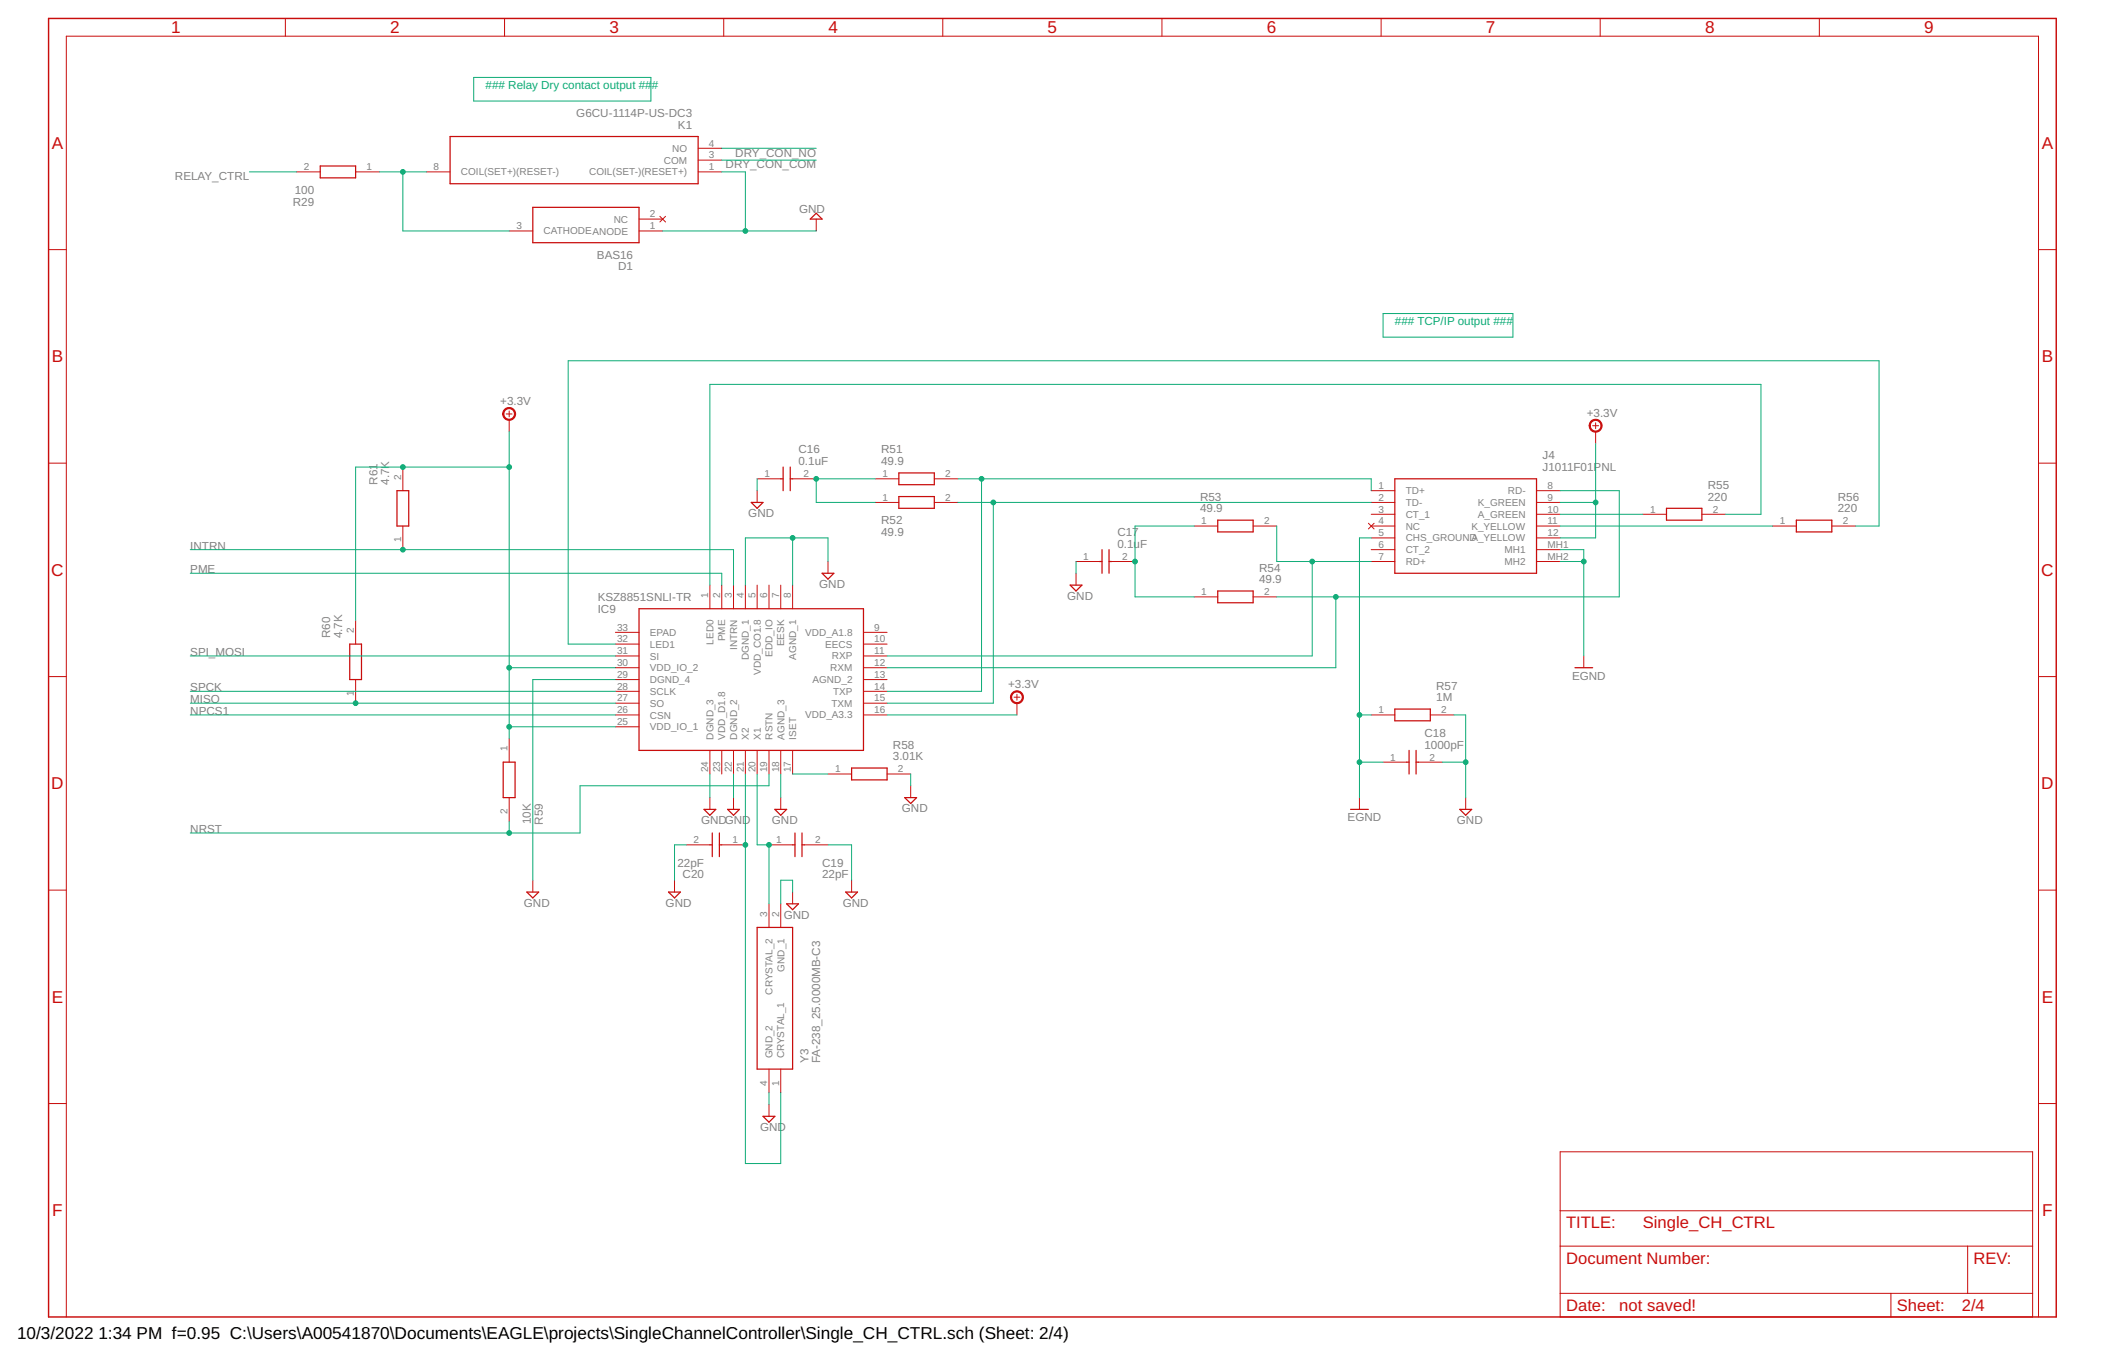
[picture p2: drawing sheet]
<svg xmlns="http://www.w3.org/2000/svg" width="432mm" height="279mm" viewBox="0 0 432 279" stroke-linecap="round" stroke-linejoin="round" font-family="sans-serif">
<g fill="none" stroke="#c90d0c" stroke-width=".25">
<path d="M65.7 34.1h7.3v2.4h-7.3zM92.4 28h50.9v9.7h-50.9zM109.3 42.6h21.8v7.2h-21.8zM166.3 45l1.2-1.2 1.2 1.2zM160.2 98.3h.5M160.7 95.9v4.8M162.2 98.3h.5M162.2 95.9v4.8M184.5 97.1h7.2v2.4h-7.2zM286.3 98.3h29v19.4h-29zM81.5 100.7h2.4v7.3h-2.4zM154.2 103.1h2.4l-1.2 1.3z"/>
<path d="M168.7 117.7h2.4l-1.2 1.2zM184.5 101.9h7.2v2.5h-7.2zM225.7 115.3h.5M226.2 112.8v4.9M227.6 112.8v4.9M227.6 115.3h.5M249.9 106.8h7.3v2.4h-7.3zM342 104.4h7.3v2.4h-7.3zM368.7 106.8h7.2v2.4h-7.2zM71.8 132.2h2.4v7.3h-2.4zM131.1 125h46.1v29.1h-46.1zM219.6 120.1h2.4l-1.2 1.2z"/>
<path d="M249.9 121.3h7.3v2.4h-7.3zM323.2 137.1h3.7M103.3 156.5h2.4v7.2h-2.4zM174.8 157.7h7.3v2.4h-7.3zM286.3 145.6h7.2v2.4h-7.2zM288.7 156.5h.5M289.2 154.1v4.8M290.6 154.1v4.8M290.6 156.5h.5M144.5 166.2h2.4l-1.2 1.2zM145.7 173.4h.5M146.2 171v4.9"/>
<path d="M147.6 173.4h.5M147.6 171v4.9M149.3 166.2h2.4l-1.2 1.2zM159 166.2h2.4l-1.2 1.2zM162.7 173.4h.5M163.2 171v4.9M164.6 171v4.9M164.6 173.4h.5M185.7 163.7h2.4l-1.2 1.3zM277.2 166.2h3.6M299.6 166.2h2.4l-1.2 1.2zM108.1 183.1h2.5l-1.3 1.2z"/>
<path d="M137.2 183.1h2.4l-1.2 1.2zM155.4 190.4h7.3v29.1h-7.3zM161.4 185.5h2.5l-1.2 1.3zM173.6 183.1h2.4l-1.2 1.2zM156.6 229.2h2.4l-1.2 1.2z"/>
</g>
<g fill="none" stroke="#c90d0c" stroke-width=".21">
<path d="M58.6 3.8v3.6M103.5 3.8v3.6M148.5 3.8v3.6M193.5 3.8v3.6M238.5 3.8v3.6M283.4 3.8v3.6M328.4 3.8v3.6M373.4 3.8v3.6M60.9 35.3h4.8M73 35.3h4.8M87.5 35.3h4.9M143.3 35.3h4.8"/>
<path d="M143.3 32.9h4.8M143.3 30.4h4.8M10 51.2h3.6M104.5 47.4h4.8M131.1 47.4h4.9M131.1 45h4.9M135.4 44.4l1.2 1.2M136.6 44.4l-1.2 1.2M167.5 45v2.4M418.4 51.2h3.6M10 95.1h3.6M82.7 95.9v4.8"/>
<path d="M103.9 85h1.2M104.5 84.4v1.2M104.5 86.2v2.4M155.4 98.3h4.8M162.7 98.3h4.8M179.6 98.3h4.9M191.7 98.3h4.9M326.9 87.4h1.2M327.5 86.8v1.2M327.5 88.6v2.4M418.4 95.1h3.6M82.7 108v4.8"/>
<path d="M155.4 100.7v2.4M169.9 115.3v2.4M179.6 103.1h4.9M191.7 103.1h4.9M220.8 115.3h4.9M220.8 117.7v2.4M228.1 115.3h4.8M245.1 108h4.8M257.2 108h4.8M280.8 107.4l1.2 1.2M281.4 100.7h4.9M281.4 103.1h4.9"/>
<path d="M281.4 105.6h4.9M281.4 108h4.9M281.4 110.4h4.9M281.4 112.8h4.9M281.4 115.3h4.9M282 107.4l-1.2 1.2M315.3 100.7h4.9M315.3 103.1h4.9M315.3 105.6h4.9M315.3 108h4.9M315.3 110.4h4.9M315.3 112.8h4.9"/>
<path d="M315.3 115.3h4.9M337.2 105.6h4.8M349.3 105.6h4.8M363.8 108h4.9M375.9 108h4.9M10 138.9h3.6M73 127.4v4.8M73 139.5v4.9M126.3 129.8h4.8M126.3 132.2h4.8M126.3 134.7h4.8M126.3 137.1h4.8"/>
<path d="M126.3 139.5h4.8M145.7 120.1v4.9M148.1 120.1v4.9M150.5 120.1v4.9M153 120.1v4.9M155.4 120.1v4.9M157.8 120.1v4.9M160.2 120.1v4.9M162.7 120.1v4.9M177.2 129.8h4.9M177.2 132.2h4.9M177.2 134.7h4.9"/>
<path d="M177.2 137.1h4.9M177.2 139.5h4.9M245.1 122.5h4.8M257.2 122.5h4.8M325 134.7v2.4M418.4 138.9h3.6M104.5 151.6v4.9M126.3 141.9h4.8M126.3 144.4h4.8M126.3 146.8h4.8M126.3 149.2h4.8M145.7 154.1v4.8"/>
<path d="M148.1 154.1v4.8M150.5 154.1v4.8M153 154.1v4.8M155.4 154.1v4.8M157.8 154.1v4.8M160.2 154.1v4.8M162.7 154.1v4.8M169.9 158.9h4.9M177.2 141.9h4.9M177.2 144.4h4.9M177.2 146.8h4.9M182.1 158.9h4.8"/>
<path d="M208.1 143.1h1.2M208.7 142.5v1.2M208.7 144.4v2.4M281.4 146.8h4.9M283.8 156.5h4.9M291.1 156.5h4.9M293.5 146.8h4.9M104.5 163.7v4.9M140.8 173.4h4.9M145.7 163.7v2.5M148.1 173.4h4.9M150.5 163.7v2.5"/>
<path d="M157.8 173.4h4.9M160.2 163.7v2.5M165.1 173.4h4.8M186.9 161.3v2.4M279 163.7v2.5M300.8 163.7v2.5M10 182.7h3.6M109.3 180.7v2.4M138.4 180.7v2.4M157.8 185.5v4.9M160.2 185.5v4.9M162.7 183.1v2.4"/>
<path d="M174.8 180.7v2.4M418.4 182.7h3.6M157.8 219.5v4.8M160.2 219.5v4.8M10 226.5h3.6M157.8 226.8v2.4M320.2 236.5h97v33.9h-97zM418.4 226.5h3.6M320.2 255.8h97M320.2 248.6h97M403.8 255.8v9.7M13.6 270.4v-263h404.8v263"/>
<path d="M320.2 265.5h97M388.1 265.5v4.9"/>
</g>
<g fill="#c90d0c" stroke="#c90d0c" stroke-width=".21">
<path d="M326.5 86.4a1.34 1.34 0 0 1 2.1 .3 1.34 1.34 0 0 1-.8 2 1.34 1.34 0 0 1-1.7-1.3h.3a1.09 1.09 0 0 1 1.5-1 1.09 1.09 0 0 1 .3 1.8 1.09 1.09 0 0 1-1.8-.5v-.3h-.3z" fill-rule="evenodd"/>
<path d="M207.8 142.2a1.33 1.33 0 0 1 2.1 .3 1.33 1.33 0 0 1-.9 1.9 1.33 1.33 0 0 1-1.6-1.3h.2a1.1 1.1 0 0 1 1.6-.9 1.1 1.1 0 0 1 .2 1.9 1.1 1.1 0 0 1-1.8-.7v-.3h-.2z" fill-rule="evenodd"/>
<path d="M103.5 84a1.33 1.33 0 0 1 2.1 .3 1.33 1.33 0 0 1-.7 1.9 1.33 1.33 0 0 1-1.7-1.2h.2a1.09 1.09 0 0 1 1.5-1 1.09 1.09 0 0 1 .3 1.8 1.09 1.09 0 0 1-1.8-.5v-.3h-.2z" fill-rule="evenodd"/>
</g>
<path d="M10 3.8h412v266.6h-412z" fill="none" stroke="#c90d0c" stroke-width=".3"/>
<g fill="none" stroke="#0dab76" stroke-width=".21">
<path d="M97.2 15.9h36.4v4.8h-36.4zM51.2 35.3h9.7M77.8 35.3h9.7M82.7 35.3v12.1h21.8M148.1 35.3h4.9v12.1M148.1 32.9h19.4M148.1 30.4h19.4M136 47.4h31.5M283.8 64.4h26.7v4.8h-26.7zM104.5 88.6v63M104.5 95.9h-31.5v31.5M155.4 98.3v2.4"/>
<path d="M179.6 98.3h-12.1v4.8h12.1M196.6 98.3h84.8v2.4M201.4 98.3v43.6h-19.3M327.5 91v19.4h-7.3M39.1 112.8h111.4v7.3M39.1 117.7h109v2.4M162.7 110.4v9.7M169.9 115.3v-4.9h-16.9v9.7M196.6 103.1h84.8M203.9 103.1v41.3h-21.8M220.8 115.3v2.4M245.1 108h-12.2v14.5h12.2"/>
<path d="M262 108v7.3h19.4M269.3 115.3v19.4h-87.2M281.4 110.4h-2.4v53.3M320.2 112.8h4.8v21.9M320.2 115.3h4.8M320.2 103.1h7.3M320.2 108h43.6M320.2 100.7h12.1v21.8h-70.3M320.2 105.6h17M354.1 105.6h7.3v-26.7h-215.7v41.2M380.8 108h4.8v-33.9h-269v58.1h9.7M39.1 134.7h87.2"/>
<path d="M104.5 137.1h21.8M126.3 139.5h-17v41.2M274.2 122.5v14.6h-92.1M39.1 146.8h87.2M39.1 141.9h87.2M39.1 144.4h87.2M104.5 149.2h21.8M145.7 158.9v4.8M150.5 158.9v4.8M153 158.9v80h7.2v-14.6M155.4 158.9v14.5h2.4v12.1M157.8 158.9v2.4h-38.8v9.7h-79.9"/>
<path d="M160.2 158.9v4.8M162.7 158.9h7.2M182.1 146.8h26.6M186.9 158.9v2.4M279 146.8h2.4M279 156.5h4.8M296 156.5h4.8M298.4 146.8h2.4v16.9M104.5 168.6v2.4M140.8 173.4h-2.4v7.3M169.9 173.4h4.9v7.3M162.7 183.1v-2.4h-2.5v4.8"/>
<path d="M157.8 224.3v2.5"/>
</g>
<g fill="#0dab76" stroke="#0dab76" stroke-width=".21">
<circle cx="279" cy="146.8" r=".49"/>
<circle cx="279" cy="156.5" r=".49"/>
<circle cx="300.8" cy="156.5" r=".49"/>
<circle cx="325" cy="115.3" r=".49"/>
<circle cx="162.7" cy="110.4" r=".49"/>
<circle cx="153" cy="47.4" r=".49"/>
<circle cx="327.5" cy="103.1" r=".49"/>
<circle cx="104.5" cy="137.1" r=".49"/>
<circle cx="104.5" cy="95.9" r=".49"/>
<circle cx="104.5" cy="149.2" r=".49"/>
<circle cx="82.7" cy="95.9" r=".49"/>
<circle cx="201.4" cy="98.3" r=".49"/>
<circle cx="203.9" cy="103.1" r=".49"/>
<circle cx="269.3" cy="115.3" r=".49"/>
<circle cx="167.5" cy="98.3" r=".49"/>
<circle cx="232.9" cy="115.3" r=".49"/>
<circle cx="274.2" cy="122.5" r=".49"/>
<circle cx="157.8" cy="173.4" r=".49"/>
<circle cx="153" cy="173.4" r=".49"/>
<circle cx="104.5" cy="171" r=".49"/>
<circle cx="82.7" cy="112.8" r=".49"/>
<circle cx="73" cy="144.4" r=".49"/>
<circle cx="82.7" cy="35.3" r=".49"/>
</g>
<g font-size="3.5" fill="#c90d0c">
<text x="35.1" y="6.9">1</text>
<text x="80.1" y="6.9">2</text>
<text x="125.1" y="6.9">3</text>
<text x="170" y="6.9">4</text>
<text x="215" y="6.9">5</text>
<text x="260" y="6.9">6</text>
<text x="305" y="6.9">7</text>
<text x="349.9" y="6.9">8</text>
<text x="394.9" y="6.9">9</text>
<text x="10.6" y="30.6">A</text>
<text x="419" y="30.6">A</text>
<text x="10.6" y="74.4">B</text>
<text x="419" y="74.4">B</text>
<text x="10.5" y="118.2">C</text>
<text x="418.9" y="118.2">C</text>
<text x="10.5" y="162.1">D</text>
<text x="418.9" y="162.1">D</text>
<text x="10.6" y="205.9">E</text>
<text x="419" y="205.9">E</text>
<text x="10.7" y="249.7">F</text>
<text x="419.1" y="249.7">F</text>
</g>
<g font-size="3.5">
<text x="3.5" y="274.9">10/3/2022</text>
<text x="20.2" y="274.9">1:34 PM f=0.95 C:\Users\A00541870\Documents\EAGLE\projects\SingleChannelController\Single_CH_CTRL.sch (Sheet: 2/4)</text>
</g>
<g font-size="3.4" fill="#c90d0c">
<text x="321.4" y="252.2">TITLE:</text>
<text x="337.2" y="252.2">Single_CH_CTRL</text>
<text x="321.4" y="259.5">Document Number:</text>
<text x="405" y="259.5">REV:</text>
<text x="321.4" y="269.2">Date:</text>
<text x="332.3" y="269.2">not saved!</text>
<text x="389.3" y="269.2">Sheet:</text>
<text x="402.6" y="269.2">2/4</text>
</g>
<g font-size="2.4" fill="#0dab76">
<text x="99.6" y="18.3">### Relay Dry contact output ##</text>
<text x="133.8" y="18.3">#</text>
<text x="286.3" y="66.8">### TCP/IP output ###</text>
</g>
<g font-size="2.4" fill="#808080">
<text x="118.3" y="24">G6CU-1114P-US-DC3</text>
<text x="139.1" y="26.4">K1</text>
<text x="148.9" y="34.6">DRY_CON_COM</text>
<text x="150.9" y="32.1">DRY_CON_NO</text>
<text x="35.9" y="37">RELAY_CTRL</text>
<text x="60.5" y="39.8">100</text>
<text x="60.1" y="42.2">R29</text>
<text x="164" y="43.7">GND</text>
<text x="122.5" y="53.1">BAS16</text>
<text x="126.9" y="55.5">D1</text>
<text x="102.7" y="83.2">+3.3V</text>
<text x="325.7" y="85.6">+3.3V</text>
<text x="163.9" y="95.5">0.1uF</text>
<text x="163.9" y="93.1">C16</text>
<text x="180.8" y="95.5">49.9</text>
<text x="180.8" y="93.1">R51</text>
<text x="316.6" y="94.3">J4</text>
<text x="77.5" y="99.5" transform="rotate(-90 77.5 99.5)">R61</text>
<text x="79.9" y="99.5" transform="rotate(-90 79.9 99.5)">4.7K</text>
<text x="316.6" y="96.7">J1011F01PNL</text>
<text x="350.5" y="100.4">R55</text>
<text x="153.6" y="106.2">GND</text>
<text x="180.8" y="107.6">R52</text>
<text x="246.3" y="105.2">49.9</text>
<text x="246.3" y="102.8">R53</text>
<text x="350.5" y="102.8">220</text>
<text x="377.2" y="105.2">220</text>
<text x="377.2" y="102.8">R56</text>
<text x="39.1" y="112.8">INTRN</text>
<text x="180.8" y="110.1">49.9</text>
<text x="229.3" y="112.5">0.1uF</text>
<text x="229.3" y="110.1">C17</text>
<text x="39.1" y="117.7">PME</text>
<text x="258.4" y="119.7">49.9</text>
<text x="258.4" y="117.3">R54</text>
<text x="122.7" y="123.4">KSZ8851SNLI-TR</text>
<text x="122.7" y="125.8">IC9</text>
<text x="168.1" y="120.7">GND</text>
<text x="219" y="123.1">GND</text>
<text x="67.8" y="131" transform="rotate(-90 67.8 131)">R60</text>
<text x="70.2" y="131" transform="rotate(-90 70.2 131)">4.7K</text>
<text x="39.1" y="134.7">SPI_MOSI</text>
<text x="39.1" y="141.9">SPCK</text>
<text x="206.9" y="141.3">+3.3V</text>
<text x="294.7" y="144">1M</text>
<text x="294.7" y="141.6">R57</text>
<text x="322.6" y="139.5">EGND</text>
<text x="39.1" y="146.8">NPCS1</text>
<text x="39.1" y="144.3">MISO</text>
<text x="183.3" y="153.7">R58</text>
<text x="292.3" y="153.7">1000pF</text>
<text x="292.3" y="151.3">C18</text>
<text x="183.3" y="156.1">3.01K</text>
<text x="185.1" y="166.8">GND</text>
<text x="39.1" y="171">NRST</text>
<text x="109" y="169.2" transform="rotate(-90 109 169.2)">10K</text>
<text x="111.4" y="169.4" transform="rotate(-90 111.4 169.4)">R59</text>
<text x="143.9" y="169.2">GNDGND</text>
<text x="158.4" y="169.2">GND</text>
<text x="276.6" y="168.6">EGND</text>
<text x="299" y="169.2">GND</text>
<text x="139" y="177.9">22pF</text>
<text x="168.7" y="177.9">C19</text>
<text x="140.1" y="180.3">C20</text>
<text x="168.7" y="180.3">22pF</text>
<text x="107.5" y="186.2">GND</text>
<text x="136.6" y="186.2">GND</text>
<text x="160.8" y="188.6">GND</text>
<text x="173" y="186.2">GND</text>
<text x="165.9" y="218.3" transform="rotate(-90 165.9 218.3)">Y3</text>
<text x="168.4" y="218.3" transform="rotate(-90 168.4 218.3)">FA-238_25.0000MB-C3</text>
<text x="156" y="232.2">GND</text>
</g>
<g font-size="2.1" fill="#808080">
<text x="62.3" y="35">2</text>
<text x="75.2" y="35">1</text>
<text x="89" y="35">8</text>
<text x="136.3" y="33.6">COM</text>
<text x="138" y="31.2">NO</text>
<text x="145.5" y="35">1</text>
<text x="145.5" y="32.5">3</text>
<text x="145.5" y="30.1">4</text>
<text x="94.6" y="36">COIL(SET+)(RESET-)</text>
<text x="120.9" y="36">COIL(SET-)(RESET+)</text>
<text x="106" y="47.1">3</text>
<text x="126" y="45.7">NC</text>
<text x="133.4" y="47.1">1</text>
<text x="133.4" y="44.6">2</text>
<text x="111.6" y="48.1">CATHODEANODE</text>
<text x="82.3" y="98.5" transform="rotate(-90 82.3 98.5)">2</text>
<text x="156.9" y="98">1</text>
<text x="164.9" y="98">2</text>
<text x="181.1" y="98">1</text>
<text x="194" y="98">2</text>
<text x="282.9" y="100.4">1</text>
<text x="288.5" y="101.5">TD+</text>
<text x="309.5" y="101.5">RD-</text>
<text x="317.6" y="100.4">8</text>
<text x="181.1" y="102.8">1</text>
<text x="194" y="102.8">2</text>
<text x="246.5" y="107.7">1</text>
<text x="259.4" y="107.7">2</text>
<text x="282.9" y="102.8">2</text>
<text x="282.9" y="105.2">3</text>
<text x="282.9" y="107.7">4</text>
<text x="288.5" y="103.9">TD-</text>
<text x="288.5" y="106.3">CT_1</text>
<text x="303.3" y="103.9">K_GREEN</text>
<text x="303.3" y="106.3">A_GREEN</text>
<text x="317.6" y="102.8">9</text>
<text x="317.6" y="105.2">10</text>
<text x="317.6" y="107.7">11</text>
<text x="338.6" y="105.2">1</text>
<text x="351.5" y="105.2">2</text>
<text x="365.3" y="107.7">1</text>
<text x="378.2" y="107.7">2</text>
<text x="82.3" y="111.4" transform="rotate(-90 82.3 111.4)">1</text>
<text x="282.9" y="110.1">5</text>
<text x="282.9" y="112.5">6</text>
<text x="288.5" y="108.7">NC</text>
<text x="288.5" y="111.1">CHS_GROUND</text>
<text x="288.5" y="113.6">CT_2</text>
<text x="302" y="108.7">K_YELLOW</text>
<text x="302" y="111.2">A_YELLOW</text>
<text x="308.8" y="113.6">MH1</text>
<text x="317.6" y="110.1">12</text>
<text x="317.6" y="112.5">MH1</text>
<text x="222.3" y="114.9">1</text>
<text x="230.3" y="114.9">2</text>
<text x="282.9" y="114.9">7</text>
<text x="288.5" y="116">RD+</text>
<text x="308.8" y="116">MH2</text>
<text x="317.6" y="114.9">MH2</text>
<text x="145.4" y="122.7" transform="rotate(-90 145.4 122.7)">1</text>
<text x="147.8" y="122.7" transform="rotate(-90 147.8 122.7)">2</text>
<text x="150.2" y="122.7" transform="rotate(-90 150.2 122.7)">3</text>
<text x="152.6" y="122.7" transform="rotate(-90 152.6 122.7)">4</text>
<text x="155" y="122.7" transform="rotate(-90 155 122.7)">5</text>
<text x="157.5" y="122.7" transform="rotate(-90 157.5 122.7)">6</text>
<text x="159.9" y="122.7" transform="rotate(-90 159.9 122.7)">7</text>
<text x="162.3" y="122.7" transform="rotate(-90 162.3 122.7)">8</text>
<text x="246.5" y="122.2">1</text>
<text x="259.4" y="122.2">2</text>
<text x="72.6" y="130" transform="rotate(-90 72.6 130)">2</text>
<text x="126.6" y="129.5">33</text>
<text x="126.6" y="131.9">32</text>
<text x="133.4" y="130.5">EPAD</text>
<text x="148.8" y="131.7" transform="rotate(-90 148.8 131.7)">PME</text>
<text x="165.3" y="130.5">VDD_A1.8</text>
<text x="179.4" y="129.5">9</text>
<text x="179.4" y="131.9">10</text>
<text x="126.6" y="134.3">31</text>
<text x="126.6" y="136.7">30</text>
<text x="133.4" y="133">LED1</text>
<text x="133.4" y="135.4">SI</text>
<text x="133.4" y="137.8">VDD_IO_2</text>
<text x="146.4" y="132.3" transform="rotate(-90 146.4 132.3)">LED0</text>
<text x="151.3" y="133.5" transform="rotate(-90 151.3 133.5)">INTRN</text>
<text x="153.7" y="135.5" transform="rotate(-90 153.7 135.5)">DGND_1</text>
<text x="158.5" y="134.8" transform="rotate(-90 158.5 134.8)">EDD_IO</text>
<text x="161" y="132.7" transform="rotate(-90 161 132.7)">EESK</text>
<text x="163.4" y="135.4" transform="rotate(-90 163.4 135.4)">AGND_1</text>
<text x="169.4" y="133">EECS</text>
<text x="170.4" y="137.8">RXM</text>
<text x="170.7" y="135.4">RXP</text>
<text x="179.4" y="134.3">11</text>
<text x="179.4" y="136.7">12</text>
<text x="72.6" y="142.9" transform="rotate(-90 72.6 142.9)">1</text>
<text x="126.6" y="139.2">29</text>
<text x="126.6" y="141.6">28</text>
<text x="133.4" y="140.2">DGND_4</text>
<text x="133.4" y="142.7">SCLK</text>
<text x="156.1" y="138.6" transform="rotate(-90 156.1 138.6)">VDD_CO1.8</text>
<text x="166.8" y="140.2">AGND_2</text>
<text x="171" y="142.7">TXP</text>
<text x="179.4" y="139.2">13</text>
<text x="179.4" y="141.6">14</text>
<text x="126.6" y="144">27</text>
<text x="126.6" y="146.4">26</text>
<text x="126.6" y="148.9">25</text>
<text x="133.4" y="145.1">SO</text>
<text x="133.4" y="147.5">CSN</text>
<text x="133.4" y="149.9">VDD_IO_1</text>
<text x="165.3" y="147.5">VDD_A3.3</text>
<text x="170.6" y="145.1">TXM</text>
<text x="179.4" y="144">15</text>
<text x="179.4" y="146.4">16</text>
<text x="282.9" y="146.4">1</text>
<text x="295.8" y="146.4">2</text>
<text x="104.2" y="154.2" transform="rotate(-90 104.2 154.2)">1</text>
<text x="146.4" y="151.8" transform="rotate(-90 146.4 151.8)">DGND_3</text>
<text x="148.9" y="151.8" transform="rotate(-90 148.9 151.8)">VDD_D1.8</text>
<text x="151.3" y="151.8" transform="rotate(-90 151.3 151.8)">DGND_2</text>
<text x="153.7" y="151.8" transform="rotate(-90 153.7 151.8)">X2</text>
<text x="156.1" y="151.8" transform="rotate(-90 156.1 151.8)">X1</text>
<text x="158.5" y="151.8" transform="rotate(-90 158.5 151.8)">RSTN</text>
<text x="161" y="151.8" transform="rotate(-90 161 151.8)">AGND_3</text>
<text x="163.4" y="151.8" transform="rotate(-90 163.4 151.8)">ISET</text>
<text x="145.4" y="158.6" transform="rotate(-90 145.4 158.6)">24</text>
<text x="147.8" y="158.6" transform="rotate(-90 147.8 158.6)">23</text>
<text x="150.2" y="158.6" transform="rotate(-90 150.2 158.6)">22</text>
<text x="152.6" y="158.6" transform="rotate(-90 152.6 158.6)">21</text>
<text x="155" y="158.6" transform="rotate(-90 155 158.6)">20</text>
<text x="157.5" y="158.6" transform="rotate(-90 157.5 158.6)">19</text>
<text x="159.9" y="158.6" transform="rotate(-90 159.9 158.6)">18</text>
<text x="162.3" y="158.6" transform="rotate(-90 162.3 158.6)">17</text>
<text x="171.4" y="158.6">1</text>
<text x="184.3" y="158.6">2</text>
<text x="285.3" y="156.1">1</text>
<text x="293.3" y="156.1">2</text>
<text x="104.2" y="167.1" transform="rotate(-90 104.2 167.1)">2</text>
<text x="142.3" y="173.1">2</text>
<text x="150.3" y="173.1">1</text>
<text x="159.3" y="173.1">1</text>
<text x="167.3" y="173.1">2</text>
<text x="157.5" y="188.2" transform="rotate(-90 157.5 188.2)">3</text>
<text x="159.9" y="188.2" transform="rotate(-90 159.9 188.2)">2</text>
<text x="161" y="199.5" transform="rotate(-90 161 199.5)">GND_1</text>
<text x="158.5" y="204.2" transform="rotate(-90 158.5 204.2)">CRYSTAL_2</text>
<text x="158.5" y="217.2" transform="rotate(-90 158.5 217.2)">GND_2</text>
<text x="161" y="217.2" transform="rotate(-90 161 217.2)">CRYSTAL_1</text>
<text x="157.5" y="222.9" transform="rotate(-90 157.5 222.9)">4</text>
<text x="159.9" y="222.9" transform="rotate(-90 159.9 222.9)">1</text>
</g>
</svg>
